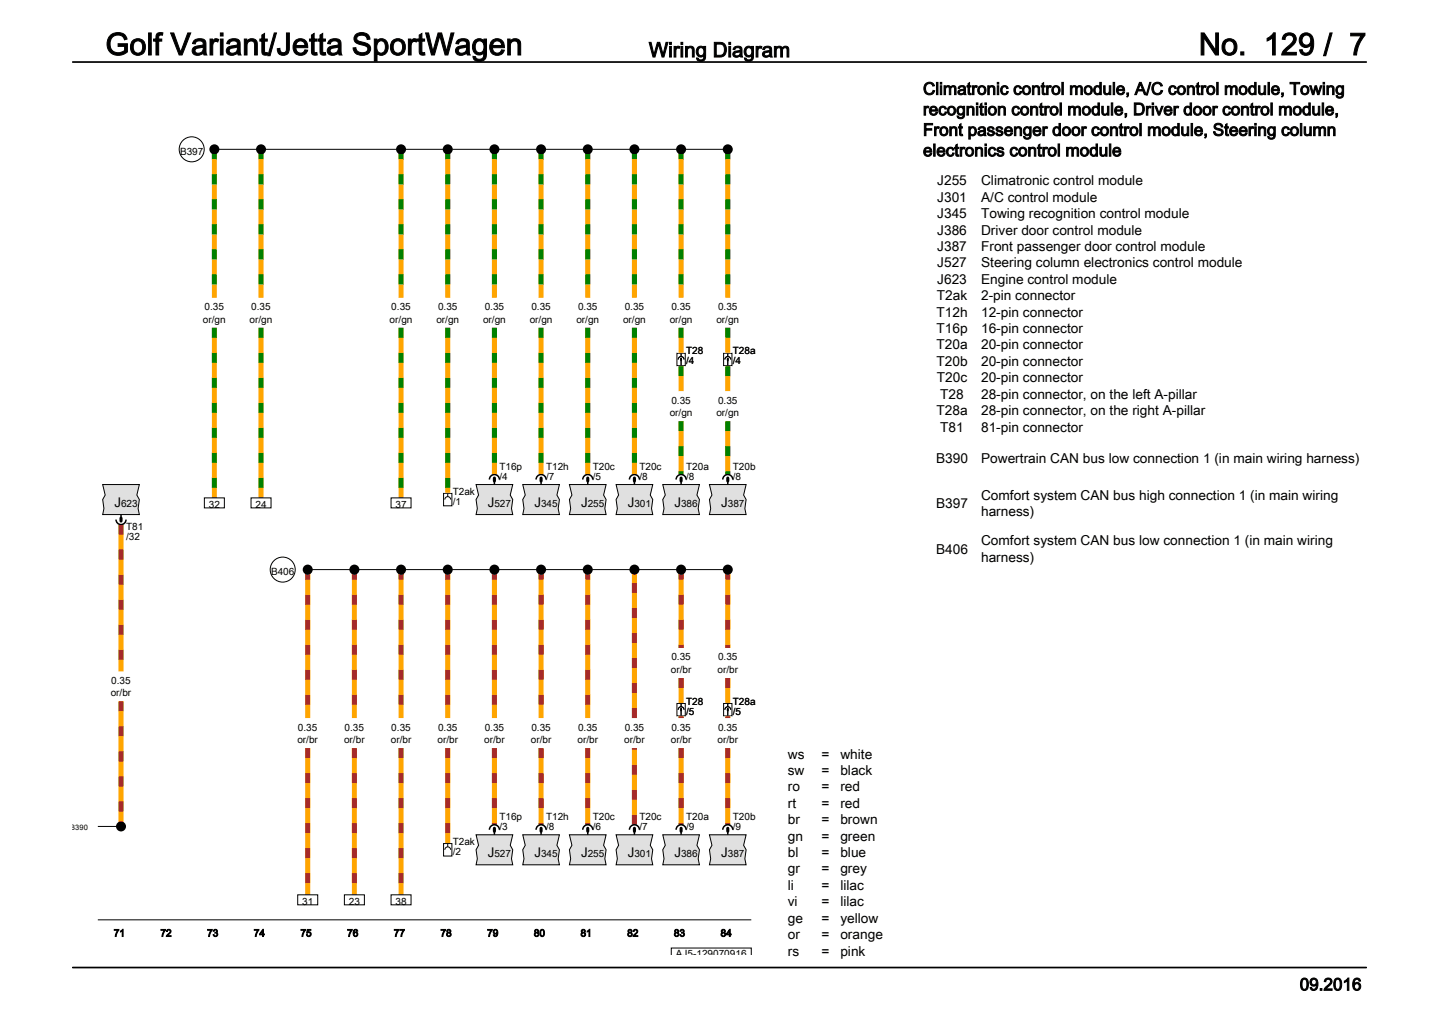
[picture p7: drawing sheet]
<svg xmlns="http://www.w3.org/2000/svg" width="297mm" height="210mm" viewBox="0 0 297 210" stroke-linecap="round" stroke-linejoin="round" font-family="sans-serif">
<g fill="none" stroke="#000" stroke-width=".21">
<path d="M44.1 30.8h106.3zM63.1 117.5h87.5zM20.2 170.5h4.8M20.2 189.8h134.9M138.5 197v-1.4h16.6v1.4"/>
<circle cx="39.6" cy="30.8" r="2.58"/>
<circle cx="58.3" cy="117.5" r="2.58"/>
</g>
<path d="M98.3 172.2h7.5l-.5 2.2 .5 .9-.2 1.9 .2 1.2h-7.5l.2-1.2-.2-1.9 .5-.9z" fill="#e0e0e0"/>
<path d="M98.3 172.2h7.5l-.5 2.2 .5 .9-.2 1.9 .2 1.2h-7.5l.2-1.2-.2-1.9 .5-.9z" fill="none" stroke="#000" stroke-width=".21"/>
<path d="M107.9 172.2h7.6l-.6 2.2 .6 .9-.3 1.9 .3 1.2h-7.6l.2-1.2-.2-1.9 .5-.9z" fill="#e0e0e0"/>
<path d="M107.9 172.2h7.6l-.6 2.2 .6 .9-.3 1.9 .3 1.2h-7.6l.2-1.2-.2-1.9 .5-.9z" fill="none" stroke="#000" stroke-width=".21"/>
<path d="M107.9 100h7.6l-.6 2.1 .6 1-.3 1.8 .3 1.2h-7.6l.2-1.2-.2-1.8 .5-1z" fill="#e0e0e0"/>
<path d="M107.9 100h7.6l-.6 2.1 .6 1-.3 1.8 .3 1.2h-7.6l.2-1.2-.2-1.8 .5-1z" fill="none" stroke="#000" stroke-width=".21"/>
<path d="M98.3 100h7.5l-.5 2.1 .5 1-.2 1.8 .2 1.2h-7.5l.2-1.2-.2-1.8 .5-1z" fill="#e0e0e0"/>
<path d="M139.7 72.9h1.7v2.5h-1.7zM149.3 72.9h1.8v2.5h-1.8zM98.3 100h7.5l-.5 2.1 .5 1-.2 1.8 .2 1.2h-7.5l.2-1.2-.2-1.8 .5-1zM91.5 101.8h1.8v2.5h-1.8zM139.7 145.1h1.7v2.6h-1.7zM149.3 145.1h1.8v2.6h-1.8zM91.5 174h1.8v2.6h-1.8z" fill="none" stroke="#000" stroke-width=".21"/>
<path d="M136.8 172.2h7.6l-.6 2.2 .6 .9-.3 1.9 .3 1.2h-7.6l.2-1.2-.2-1.9 .5-.9z" fill="#e0e0e0"/>
<path d="M136.8 172.2h7.6l-.6 2.2 .6 .9-.3 1.9 .3 1.2h-7.6l.2-1.2-.2-1.9 .5-.9z" fill="none" stroke="#000" stroke-width=".21"/>
<path d="M136.8 100h7.6l-.6 2.1 .6 1-.3 1.8 .3 1.2h-7.6l.2-1.2-.2-1.8 .5-1z" fill="#e0e0e0"/>
<path d="M136.8 100h7.6l-.6 2.1 .6 1-.3 1.8 .3 1.2h-7.6l.2-1.2-.2-1.8 .5-1z" fill="none" stroke="#000" stroke-width=".21"/>
<path d="M146.4 172.2h7.6l-.5 2.2 .5 .9-.3 1.9 .3 1.2h-7.6l.3-1.2-.3-1.9 .5-.9z" fill="#e0e0e0"/>
<path d="M146.4 172.2h7.6l-.5 2.2 .5 .9-.3 1.9 .3 1.2h-7.6l.3-1.2-.3-1.9 .5-.9z" fill="none" stroke="#000" stroke-width=".21"/>
<path d="M146.4 100h7.6l-.5 2.1 .5 1-.3 1.8 .3 1.2h-7.6l.3-1.2-.3-1.8 .5-1z" fill="#e0e0e0"/>
<path d="M146.4 100h7.6l-.5 2.1 .5 1-.3 1.8 .3 1.2h-7.6l.3-1.2-.3-1.8 .5-1z" fill="none" stroke="#000" stroke-width=".21"/>
<path d="M127.2 172.2h7.5l-.5 2.2 .5 .9-.2 1.9 .2 1.2h-7.5l.2-1.2-.2-1.9 .5-.9z" fill="#e0e0e0"/>
<path d="M127.2 172.2h7.5l-.5 2.2 .5 .9-.2 1.9 .2 1.2h-7.5l.2-1.2-.2-1.9 .5-.9z" fill="none" stroke="#000" stroke-width=".21"/>
<path d="M127.2 100h7.5l-.5 2.1 .5 1-.2 1.8 .2 1.2h-7.5l.2-1.2-.2-1.8 .5-1z" fill="#e0e0e0"/>
<path d="M127.2 100h7.5l-.5 2.1 .5 1-.2 1.8 .2 1.2h-7.5l.2-1.2-.2-1.8 .5-1z" fill="none" stroke="#000" stroke-width=".21"/>
<path d="M117.5 172.2h7.6l-.5 2.2 .5 .9-.3 1.9 .3 1.2h-7.6l.3-1.2-.3-1.9 .5-.9z" fill="#e0e0e0"/>
<path d="M117.5 172.2h7.6l-.5 2.2 .5 .9-.3 1.9 .3 1.2h-7.6l.3-1.2-.3-1.9 .5-.9z" fill="none" stroke="#000" stroke-width=".21"/>
<path d="M117.5 100h7.6l-.5 2.1 .5 1-.3 1.8 .3 1.2h-7.6l.3-1.2-.3-1.8 .5-1z" fill="#e0e0e0"/>
<path d="M117.5 100h7.6l-.5 2.1 .5 1-.3 1.8 .3 1.2h-7.6l.3-1.2-.3-1.8 .5-1z" fill="none" stroke="#000" stroke-width=".21"/>
<path d="M21.2 100h7.6l-.6 2.1 .6 1-.3 1.8 .3 1.2h-7.6l.3-1.2-.3-1.8 .5-1z" fill="#e0e0e0"/>
<g fill="none" stroke="#000" stroke-width=".21">
<path d="M140 74.2a.6 .6 0 0 1 .6-.6 .6 .6 0 0 1 .6 .6M140.6 72.9v.7M140.6 74.5v.9M149.6 74.2a.6 .6 0 0 1 .6-.6 .6 .6 0 0 1 .6 .6M150.2 72.9v.7M150.2 74.5v.9M21.2 100h7.6l-.6 2.1 .6 1-.3 1.8 .3 1.2h-7.6l.3-1.2-.3-1.8 .5-1zM42.2 102.7h4.1v2.1h-4.1zM51.8 102.7h4.1v2.1h-4.1zM80.7 102.7h4.1v2.1h-4.1zM91.8 103.1a.6 .6 0 0 1 .6-.6 .6 .6 0 0 1 .6 .6M92.4 101.8v.7"/>
<path d="M140 146.4a.6 .6 0 0 1 .6-.6 .6 .6 0 0 1 .6 .6M140.6 145.2v.6M140.6 146.7v.9M149.6 146.4a.6 .6 0 0 1 .6-.6 .6 .6 0 0 1 .6 .6M150.2 145.2v.6M150.2 146.7v.9M91.8 175.3a.6 .6 0 0 1 .6-.6 .6 .6 0 0 1 .6 .6M92.4 174.1v.6M61.4 184.6h4.2v2.1h-4.2zM71.1 184.6h4.1v2.1h-4.1zM80.7 184.6h4.1v2.1h-4.1z"/>
</g>
<g fill="none" stroke="#fff" stroke-width="1.9" stroke-linecap="butt">
<path d="M44.2 30.8v30.6M53.9 30.8v30.6M82.8 30.8v30.6M92.4 30.8v30.6M102 30.8v30.6M111.7 30.8v30.6M121.3 30.8v30.6M130.9 30.8v30.6M140.6 30.8v30.6M150.2 30.8v30.6M44.2 67.6v35.1M53.9 67.6v35.1"/>
<path d="M82.8 67.6v35.1M92.4 67.6v34.1M102 67.6v30.3M111.7 67.6v30.3M121.3 67.6v30.3M130.9 67.6v30.3M140.6 67.6v5.2M140.6 75.5v5.2M150.2 67.6v5.2M150.2 75.5v5.2M140.6 86.9v11M150.2 86.9v11"/>
<path d="M25 108.2v30.3M63.5 117.5v30.6M73.1 117.5v30.6M82.8 117.5v30.6M92.4 117.5v30.6M102 117.5v30.6M111.7 117.5v30.6M121.3 117.5v30.6M130.9 117.5v30.6M140.6 117.5v16.2M150.2 117.5v16.2M140.6 139.9v5.1"/>
<path d="M150.2 139.9v5.1M25 144.7v25.8M63.5 154.3v30.3M73.1 154.3v30.3M82.8 154.3v30.3M92.4 154.3v19.6M102 154.3v15.8M111.7 154.3v15.8M121.3 154.3v15.8M130.9 154.3v15.8M140.6 147.8v.3M140.6 154.3v15.8"/>
<path d="M150.2 147.8v.3M150.2 154.3v15.8"/>
</g>
<g fill="none" stroke="#ffa500" stroke-width="1" stroke-linecap="butt">
<path d="M44.2 30.8v30.6M53.9 30.8v30.6M82.8 30.8v30.6M92.4 30.8v30.6M102 30.8v30.6M111.7 30.8v30.6M121.3 30.8v30.6M130.9 30.8v30.6M140.6 30.8v30.6M150.2 30.8v30.6M44.2 67.6v35.1M53.9 67.6v35.1"/>
<path d="M82.8 67.6v35.1M92.4 67.6v34.1M102 67.6v30.3M111.7 67.6v30.3M121.3 67.6v30.3M130.9 67.6v30.3M140.6 67.6v5.2M140.6 75.5v5.2M150.2 67.6v5.2M150.2 75.5v5.2M140.6 86.9v11M150.2 86.9v11"/>
<path d="M25 108.2v30.3M63.5 117.5v30.6M73.1 117.5v30.6M82.8 117.5v30.6M92.4 117.5v30.6M102 117.5v30.6M111.7 117.5v30.6M121.3 117.5v30.6M130.9 117.5v30.6M140.6 117.5v16.2M150.2 117.5v16.2M140.6 139.9v5.1"/>
<path d="M150.2 139.9v5.1M25 144.7v25.8M63.5 154.3v30.3M73.1 154.3v30.3M82.8 154.3v30.3M92.4 154.3v19.6M102 154.3v15.8M111.7 154.3v15.8M121.3 154.3v15.8M130.9 154.3v15.8M140.6 147.8v.3M140.6 154.3v15.8"/>
<path d="M150.2 147.8v.3M150.2 154.3v15.8"/>
</g>
<g fill="none" stroke="#a52a2a" stroke-width="1" stroke-dasharray="2.1 3.1" stroke-linecap="butt">
<path d="M25 108.2v30.3M63.5 117.5v30.6M73.1 117.5v30.6M82.8 117.5v30.6M92.4 117.5v30.6M102 117.5v30.6M111.7 117.5v30.6M121.3 117.5v30.6M140.6 117.5v16.2M150.2 117.5v16.2M140.6 139.9v5.1M150.2 139.9v5.1"/>
<path d="M25 144.7v25.8M63.5 154.3v30.3M73.1 154.3v30.3M82.8 154.3v30.3M92.4 154.3v19.6M102 154.3v15.8M111.7 154.3v15.8M121.3 154.3v15.8M130.9 148.1v-30.6M140.6 147.8v.3M140.6 154.3v15.8M150.2 147.8v.3"/>
<path d="M150.2 154.3v15.8M130.9 170.1v-15.8"/>
</g>
<g fill="#000">
<circle cx="44.2" cy="30.8" r="1.03"/>
<circle cx="53.9" cy="30.8" r="1.03"/>
<circle cx="82.8" cy="30.8" r="1.03"/>
<circle cx="92.4" cy="30.8" r="1.03"/>
<circle cx="102" cy="30.8" r="1.03"/>
<circle cx="111.7" cy="30.8" r="1.03"/>
<circle cx="121.3" cy="30.8" r="1.03"/>
<circle cx="130.9" cy="30.8" r="1.03"/>
<circle cx="140.6" cy="30.8" r="1.03"/>
<circle cx="150.2" cy="30.8" r="1.03"/>
<circle cx="63.5" cy="117.5" r="1.03"/>
<circle cx="73.1" cy="117.5" r="1.03"/>
<circle cx="82.8" cy="117.5" r="1.03"/>
<circle cx="92.4" cy="117.5" r="1.03"/>
<circle cx="102" cy="117.5" r="1.03"/>
<circle cx="111.7" cy="117.5" r="1.03"/>
<circle cx="121.3" cy="117.5" r="1.03"/>
<circle cx="130.9" cy="117.5" r="1.03"/>
<circle cx="140.6" cy="117.5" r="1.03"/>
<circle cx="150.2" cy="117.5" r="1.03"/>
<circle cx="25" cy="170.5" r="1.03"/>
</g>
<g fill="none" stroke="#008000" stroke-width="1" stroke-dasharray="2.1 3.1" stroke-linecap="butt">
<path d="M44.2 30.8v30.6M53.9 30.8v30.6M82.8 30.8v30.6M92.4 30.8v30.6M102 30.8v30.6M111.7 30.8v30.6M121.3 30.8v30.6M130.9 30.8v30.6M140.6 30.8v30.6M150.2 30.8v30.6M44.2 67.6v35.1M53.9 67.6v35.1"/>
<path d="M82.8 67.6v35.1M92.4 67.6v34.1M102 67.6v30.3M111.7 67.6v30.3M121.3 67.6v30.3M130.9 67.6v30.3M140.6 67.6v5.2M140.6 75.5v5.2M150.2 67.6v5.2M150.2 75.5v5.2M140.6 86.9v11M150.2 86.9v11"/>
</g>
<g fill="none" stroke="#000" stroke-width=".31">
<path d="M101 98.9a1.03 1.03 0 0 1 1-1 1.03 1.03 0 0 1 1.1 1M102 98.9v1.1M110.6 98.9a1.03 1.03 0 0 1 1.1-1 1.03 1.03 0 0 1 1 1M111.7 98.9v1.1M120.3 98.9a1.03 1.03 0 0 1 1-1 1.03 1.03 0 0 1 1 1M121.3 98.9v1.1M129.9 98.9a1.03 1.03 0 0 1 1-1 1.03 1.03 0 0 1 1.1 1M130.9 98.9v1.1M139.5 98.9a1.03 1.03 0 0 1 1.1-1 1.03 1.03 0 0 1 1 1M140.6 98.9v1.1M149.2 98.9a1.03 1.03 0 0 1 1-1 1.03 1.03 0 0 1 1 1M150.2 98.9v1.1"/>
<path d="M23.9 107.2a1.03 1.03 0 0 0 1.1 1 1.03 1.03 0 0 0 1-1M25 106.1v1.1M101 171.2a1.03 1.03 0 0 1 1-1.1 1.03 1.03 0 0 1 1.1 1.1M102 171.2v1M110.6 171.2a1.03 1.03 0 0 1 1.1-1.1 1.03 1.03 0 0 1 1 1.1M111.7 171.2v1M120.3 171.2a1.03 1.03 0 0 1 1-1.1 1.03 1.03 0 0 1 1 1.1M121.3 171.2v1M129.9 171.2a1.03 1.03 0 0 1 1-1.1 1.03 1.03 0 0 1 1.1 1.1M130.9 171.2v1M139.5 171.2a1.03 1.03 0 0 1 1.1-1.1 1.03 1.03 0 0 1 1 1.1M140.6 171.2v1"/>
<path d="M149.2 171.2a1.03 1.03 0 0 1 1-1.1 1.03 1.03 0 0 1 1 1.1M150.2 171.2v1"/>
</g>
<g fill="none" stroke="#000" stroke-width=".64">
<path d="M102 98.6v.6M111.7 98.6v.6M121.3 98.6v.6M130.9 98.6v.6M140.6 98.6v.6M150.2 98.6v.6M25 106.9v.6M102 170.9v.6M111.7 170.9v.6M121.3 170.9v.6M130.9 170.9v.6M140.6 170.9v.6"/>
<path d="M150.2 170.9v.6"/>
</g>
<path d="M140.6 74v.3M150.2 74v.3M140.6 146.2v.4M150.2 146.2v.4" fill="none" stroke="#000" stroke-width=".37"/>
<path d="M15 12.8h267M15 199.6h267" fill="none" stroke="#000" stroke-width=".35"/>
<g font-size="6.3">
<text x="21.8" y="11.3">Golf Variant/Jetta SportWagen</text>
<text x="247.4" y="11.3">No. 129 / 7</text>
</g>
<text font-size="4.2" x="133.9" y="11.8">Wiring Diagram</text>
<g font-size="3.5">
<text x="190.5" y="19.5">Climatronic control module, A/C control module, Towing</text>
<text x="190.5" y="23.8">recognition control module, Driver door control module,</text>
<text x="190.5" y="28">Front passenger door control module, Steering column</text>
<text x="190.5" y="32.2">electronics control module</text>
<text x="268.2" y="204.3">09.2016</text>
</g>
<g font-size="2.8">
<text x="193.4" y="38.2">J255</text>
<text x="193.4" y="41.6">J301</text>
<text x="202.5" y="38.2">Climatronic control module</text>
<text x="202.5" y="41.6">A/C control module</text>
<text x="193.4" y="45">J345</text>
<text x="202.5" y="45">Towing recognition control module</text>
<text x="193.4" y="48.4">J386</text>
<text x="193.4" y="51.8">J387</text>
<text x="202.5" y="48.4">Driver door control module</text>
<text x="202.5" y="51.8">Front passenger door control module</text>
<text x="193.4" y="55.2">J527</text>
<text x="193.4" y="58.5">J623</text>
<text x="202.5" y="55.2">Steering column electronics control module</text>
<text x="202.5" y="58.5">Engine control module</text>
<text x="193.3" y="65.3">T12h</text>
<text x="193.4" y="61.9">T2ak</text>
<text x="202.5" y="61.9">2-pin connector</text>
<text x="202.5" y="65.3">12-pin connector</text>
<text x="193.3" y="68.7">T16p</text>
<text x="202.5" y="68.7">16-pin connector</text>
<text x="193.3" y="72.1">T20a</text>
<text x="193.3" y="75.5">T20b</text>
<text x="202.5" y="72.1">20-pin connector</text>
<text x="202.5" y="75.5">20-pin connector</text>
<text x="193.4" y="78.9">T20c</text>
<text x="194.1" y="82.2">T28</text>
<text x="202.5" y="78.9">20-pin connector</text>
<text x="202.5" y="82.2">28-pin connector, on the left A-pillar</text>
<text x="193.3" y="85.6">T28a</text>
<text x="194.1" y="89">T81</text>
<text x="202.5" y="85.6">28-pin connector, on the right A-pillar</text>
<text x="202.5" y="89">81-pin connector</text>
<text x="193.2" y="95.4">B390</text>
<text x="202.5" y="95.4">Powertrain CAN bus low connection 1 (in main wiring harness)</text>
<text x="23.6" y="104.6">J</text>
<text x="100.7" y="104.6">J</text>
<text x="110.3" y="104.6">J</text>
<text x="119.9" y="104.6">J</text>
<text x="129.6" y="104.6">J</text>
<text x="139.2" y="104.6">J</text>
<text x="148.8" y="104.6">J</text>
<text x="193.2" y="104.8">B397</text>
<text x="202.5" y="103.1">Comfort system CAN bus high connection 1 (in main wiring</text>
<text x="202.5" y="106.5">harness)</text>
<text x="202.5" y="112.5">Comfort system CAN bus low connection 1 (in main wiring</text>
<text x="193.2" y="114.2">B406</text>
<text x="202.5" y="115.9">harness)</text>
<text x="162.6" y="156.5">ws</text>
<text x="162.6" y="159.9">sw</text>
<text x="169.5" y="156.5">=</text>
<text x="169.5" y="159.9">=</text>
<text x="173.4" y="156.5">white</text>
<text x="173.4" y="159.9">black</text>
<text x="162.6" y="163.3">ro</text>
<text x="162.6" y="166.6">rt</text>
<text x="169.5" y="163.3">=</text>
<text x="169.5" y="166.6">=</text>
<text x="173.4" y="163.3">red</text>
<text x="173.4" y="166.6">red</text>
<text x="162.6" y="170">br</text>
<text x="162.6" y="173.4">gn</text>
<text x="169.5" y="170">=</text>
<text x="169.5" y="173.4">=</text>
<text x="173.4" y="170">brown</text>
<text x="173.4" y="173.4">green</text>
<text x="100.7" y="176.8">J</text>
<text x="110.3" y="176.8">J</text>
<text x="119.9" y="176.8">J</text>
<text x="129.6" y="176.8">J</text>
<text x="139.2" y="176.8">J</text>
<text x="148.8" y="176.8">J</text>
<text x="162.6" y="176.8">bl</text>
<text x="169.5" y="176.8">=</text>
<text x="173.4" y="176.8">blue</text>
<text x="162.6" y="180.2">gr</text>
<text x="162.6" y="183.6">li</text>
<text x="169.5" y="180.2">=</text>
<text x="169.5" y="183.6">=</text>
<text x="173.4" y="180.2">grey</text>
<text x="173.4" y="183.6">lilac</text>
<text x="162.6" y="187">vi</text>
<text x="162.6" y="190.3">ge</text>
<text x="169.5" y="187">=</text>
<text x="169.5" y="190.3">=</text>
<text x="173.4" y="187">lilac</text>
<text x="173.4" y="190.3">yellow</text>
<text x="162.6" y="193.7">or</text>
<text x="162.6" y="197.1">rs</text>
<text x="169.5" y="193.7">=</text>
<text x="169.5" y="197.1">=</text>
<text x="173.4" y="193.7">orange</text>
<text x="173.4" y="197.1">pink</text>
</g>
<g font-size="2.1">
<text x="37.2" y="32">B397</text>
<text x="42.2" y="64">0.35</text>
<text x="51.9" y="64">0.35</text>
<text x="80.8" y="64">0.35</text>
<text x="90.4" y="64">0.35</text>
<text x="100" y="64">0.35</text>
<text x="109.7" y="64">0.35</text>
<text x="119.3" y="64">0.35</text>
<text x="128.9" y="64">0.35</text>
<text x="138.6" y="64">0.35</text>
<text x="148.2" y="64">0.35</text>
<text x="41.9" y="66.6">or/gn</text>
<text x="51.5" y="66.6">or/gn</text>
<text x="80.4" y="66.6">or/gn</text>
<text x="90.1" y="66.6">or/gn</text>
<text x="99.7" y="66.6">or/gn</text>
<text x="109.3" y="66.6">or/gn</text>
<text x="119" y="66.6">or/gn</text>
<text x="128.6" y="66.6">or/gn</text>
<text x="138.2" y="66.6">or/gn</text>
<text x="147.9" y="66.6">or/gn</text>
<text x="141.6" y="73.1">T28</text>
<text x="141.6" y="75.2">/4</text>
<text x="151.2" y="73.1">T28a</text>
<text x="151.2" y="75.2">/4</text>
<text x="138.6" y="83.3">0.35</text>
<text x="148.2" y="83.3">0.35</text>
<text x="138.2" y="85.9">or/gn</text>
<text x="147.9" y="85.9">or/gn</text>
<text x="103.1" y="96.9">T16p</text>
<text x="103.1" y="98.9">/4</text>
<text x="112.7" y="96.9">T12h</text>
<text x="112.7" y="98.9">/7</text>
<text x="122.3" y="96.9">T20c</text>
<text x="122.3" y="98.9">/5</text>
<text x="132" y="96.9">T20c</text>
<text x="132" y="98.9">/8</text>
<text x="141.6" y="96.9">T20a</text>
<text x="141.6" y="98.9">/8</text>
<text x="151.2" y="96.9">T20b</text>
<text x="151.2" y="98.9">/8</text>
<text x="25" y="104.6">623</text>
<text x="43.1" y="104.8">32</text>
<text x="52.7" y="104.8">24</text>
<text x="81.6" y="104.8">37</text>
<text x="93.4" y="102">T2ak</text>
<text x="93.4" y="104.1">/1</text>
<text x="102" y="104.6">527</text>
<text x="111.7" y="104.6">345</text>
<text x="121.3" y="104.6">255</text>
<text x="130.9" y="104.6">301</text>
<text x="140.6" y="104.6">386</text>
<text x="150.2" y="104.6">387</text>
<text x="26" y="109.2">T81</text>
<text x="26" y="111.3">/32</text>
<text x="55.9" y="118.7">B406</text>
<text x="138.6" y="136.3">0.35</text>
<text x="148.2" y="136.3">0.35</text>
<text x="22.9" y="143.6">or/br</text>
<text x="23" y="141.1">0.35</text>
<text x="138.5" y="138.8">or/br</text>
<text x="148.1" y="138.8">or/br</text>
<text x="141.6" y="145.4">T28</text>
<text x="141.6" y="147.4">/5</text>
<text x="151.2" y="145.4">T28a</text>
<text x="151.2" y="147.4">/5</text>
<text x="61.4" y="153.3">or/br</text>
<text x="61.5" y="150.7">0.35</text>
<text x="71" y="153.3">or/br</text>
<text x="71.1" y="150.7">0.35</text>
<text x="80.7" y="153.3">or/br</text>
<text x="80.8" y="150.7">0.35</text>
<text x="90.3" y="153.3">or/br</text>
<text x="90.4" y="150.7">0.35</text>
<text x="99.9" y="153.3">or/br</text>
<text x="100" y="150.7">0.35</text>
<text x="109.6" y="153.3">or/br</text>
<text x="109.7" y="150.7">0.35</text>
<text x="119.2" y="153.3">or/br</text>
<text x="119.3" y="150.7">0.35</text>
<text x="128.8" y="153.3">or/br</text>
<text x="128.9" y="150.7">0.35</text>
<text x="138.5" y="153.3">or/br</text>
<text x="138.6" y="150.7">0.35</text>
<text x="148.1" y="153.3">or/br</text>
<text x="148.2" y="150.7">0.35</text>
<text x="103.1" y="169.1">T16p</text>
<text x="103.1" y="171.2">/3</text>
<text x="112.7" y="169.1">T12h</text>
<text x="112.7" y="171.2">/8</text>
<text x="122.3" y="169.1">T20c</text>
<text x="122.3" y="171.2">/6</text>
<text x="132" y="169.1">T20c</text>
<text x="132" y="171.2">/7</text>
<text x="141.6" y="169.1">T20a</text>
<text x="141.6" y="171.2">/9</text>
<text x="151.2" y="169.1">T20b</text>
<text x="151.2" y="171.2">/9</text>
<text x="93.4" y="174.3">T2ak</text>
<text x="93.4" y="176.3">/2</text>
<text x="102" y="176.8">527</text>
<text x="111.7" y="176.8">345</text>
<text x="121.3" y="176.8">255</text>
<text x="130.9" y="176.8">301</text>
<text x="140.6" y="176.8">386</text>
<text x="150.2" y="176.8">387</text>
<text x="62.4" y="186.7">31</text>
<text x="72" y="186.7">23</text>
<text x="81.6" y="186.7">38</text>
<text x="23.5" y="193.2">71</text>
<text x="33.1" y="193.2">72</text>
<text x="42.8" y="193.2">73</text>
<text x="52.4" y="193.2">74</text>
<text x="62" y="193.2">75</text>
<text x="71.7" y="193.2">76</text>
<text x="81.3" y="193.2">77</text>
<text x="90.9" y="193.2">78</text>
<text x="100.6" y="193.2">79</text>
<text x="110.2" y="193.2">80</text>
<text x="119.8" y="193.2">81</text>
<text x="129.5" y="193.2">82</text>
<text x="139.1" y="193.2">83</text>
<text x="139.5" y="197.3">AJ5-129070916</text>
<text x="148.7" y="193.2">84</text>
</g>
<text font-size="1.5" x="14.5" y="171.3">B390</text>
</svg>
